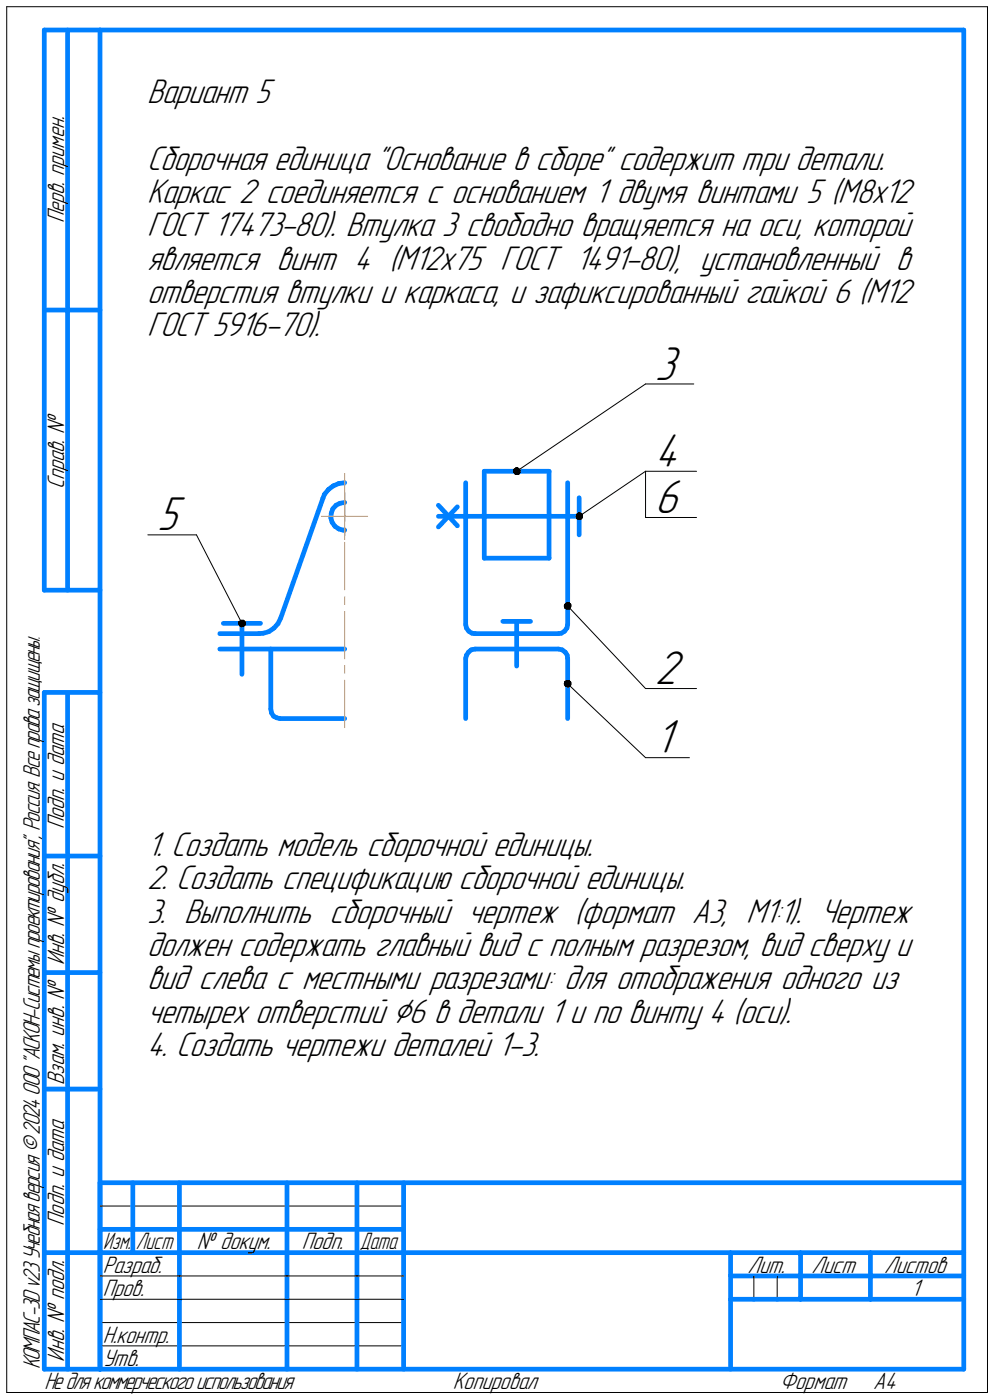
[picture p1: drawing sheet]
<svg xmlns="http://www.w3.org/2000/svg" width="213mm" height="300mm" viewBox="0 0 213 300" stroke-linecap="round" stroke-linejoin="round" font-family="sans-serif">
<g fill="none" stroke="#000" stroke-width=".21">
<path d="M1.4 1.4h210.1zM1.4 1.4v297zM211.5 1.4v297zM138.3 82.3h10.3zM31.7 114.6h10.4zM42.1 114.6l9.7 19zM110.7 101l27.6-18.7zM124 110.7l14.3-9.7zM138.3 101v9.9zM138.3 101h10.9zM138.3 110.9h10.9zM121.6 129.9l16.7 17.7z"/>
<path d="M121.6 146.6l16.7 15.8zM138.3 147.6h10.9zM138.3 162.4h9.4zM21.4 258.5h65zM21.4 273.5h17zM21.4 278.5h17zM38.4 273.5h23.1zM38.4 278.5h23.1zM61.5 273.5h15zM61.5 278.5h15zM76.5 273.5h9.9zM76.5 278.5h9.9z"/>
<path d="M161.5 273.5v5zM166.5 273.5v5zM1.4 298.4h210.1zM21.4 283.5h65zM21.4 288.5h65z"/>
</g>
<g fill="none" stroke="#0080ff" stroke-width="1">
<path d="M9.5 6.4v120.1zM9.5 6.4h11.9zM14.5 6.4v120.1zM21.4 6.4h185zM21.4 6.4v287.1zM206.4 6.4v287.1zM9.5 66.5h11.9zM69.2 106.8l-9.1 25.7zM69.5 105.9l-.3 .9zM70.4 104.9l1-.8zM70.4 104.9l-.9 1zM70.9 111l.2 .9z"/>
<path d="M71 110l-.1 1zM71.1 111.9l.6 .9zM71.3 109.1l-.3 .9zM71.4 104.1l1.2-.5zM71.7 112.8l.9 .6zM72 108.3l.8-.4zM72 108.3l-.7 .8zM72.6 113.4l.9 .2zM72.6 103.6l1.2-.1zM72.8 107.9l1-.2zM73.5 113.6h.3zM93.9 110.7h30.1z"/>
<path d="M93.9 108.3l4.1 4.4zM98 108.6l-4.1 4.3zM99.7 103.5v30.4zM103.7 101v18.6zM103.7 119.6h13.9zM103.7 101h13.9zM117.6 101v18.6zM121.6 103.5v30.4zM124 106.7v4zM124 110.7v3.9zM9.5 126.5h11.9zM47.1 139.1h26.7z"/>
<path d="M47.1 135.8h8.4zM47.8 133.6h8zM51.8 133.6v10.9zM55.5 135.8l.9-.1zM56.4 135.7l1.2-.3zM57.6 135.4l1.1-.8zM58 139.1v12.9zM59.5 133.7l-.8 .9zM60.1 132.5l-.6 1.2zM99.7 133.9l.2 .7zM99.9 134.6l.5 .7zM100.3 139.8l.6-.5z"/>
<path d="M100.3 139.8l-.4 .7zM100.4 135.3l.7 .4zM100.9 139.3l.9-.2zM101.1 135.7l.7 .1zM101.8 139.1h17.8zM101.8 135.8h17.8zM107.7 133.2h3zM110.7 133.2v9.5zM110.7 133.2h2.9zM119.6 139.1l.8 .2zM119.6 135.8l.6-.1zM120.2 135.7l.7-.4z"/>
<path d="M120.4 139.3l.7 .5zM121.1 139.8l.4 .7zM121.4 134.6l-.5 .7zM121.6 133.9l-.2 .7zM9.5 148.4v145.1zM9.5 148.4h11.9zM14.5 148.4v145.1zM58 152l.2 .8zM58.2 152.8l.4 .7zM58.6 153.5l.7 .3zM59.3 153.8l.6 .2zM59.9 154h13.9z"/>
<path d="M99.7 141.1v12.9zM99.9 140.5l-.2 .6zM121.5 140.5l.1 .6zM121.6 141.1v12.9zM9.5 183.5h11.9zM9.5 208.4h11.9zM9.5 233.4h11.9zM21.4 253.5h185zM21.4 253.5v40zM28.4 253.5v15zM38.4 253.5v25zM61.5 253.5v25z"/>
<path d="M76.5 253.5v25zM86.4 253.5v40zM9.5 268.5h11.9zM21.4 263.5h7zM21.4 268.5h7zM28.4 263.5h10zM28.4 268.5h10zM38.4 278.5v15zM38.4 263.5h23.1zM38.4 268.5h23.1zM61.5 278.5v15zM61.5 263.5h15z"/>
<path d="M61.5 268.5h15zM76.5 278.5v15zM76.5 263.5h9.9zM76.5 268.5h9.9zM86.4 268.5h120zM156.5 268.5v25zM156.5 273.5h14.9zM156.5 278.5h5zM161.5 278.5h5zM166.5 278.5h4.9zM171.4 268.5v10zM171.4 273.5h35z"/>
<path d="M171.4 278.5h15zM186.4 268.5v10zM186.4 278.5h20zM9.5 293.5h11.9zM21.4 293.5h185z"/>
</g>
<path d="M68.8 110.7h5zM73.8 116.2v10.2zM73.8 113.1v1.7zM73.8 101.5v10.2zM73.8 110.7h4.9zM73.8 105.7v5zM73.8 110.7v4.9zM73.8 131.1v10.1zM73.8 127.9v1.6zM73.8 145.8v10.2zM73.8 142.7v1.6z" fill="none" stroke="#ff8000" stroke-width=".21"/>
<g fill="#fff" stroke="#fff" stroke-width=".21">
<path d="M140.2 153.6h5.5zM140.2 153.7h5.5zM140.2 153.8h5.5zM140.2 153.8h5.5zM140.2 153.9h5.5zM140.2 154h5.5zM140.2 154.1h5.5zM140.2 154.2h5.5zM140.2 154.3h5.5zM140.2 154.3h5.5zM140.2 154.4h5.5zM140.2 154.5h5.5zM140.2 154.6h5.5zM140.2 154.7h5.5zM140.2 154.8h5.5zM140.2 154.9h5.5zM140.2 154.9h5.5zM140.2 155h5.5zM140.2 155.1h5.5zM140.2 155.2h5.5zM140.2 155.3h5.5zM140.2 155.4h5.5zM140.2 155.4h5.5zM140.2 155.5h5.5zM140.2 155.6h5.5zM140.2 155.7h5.5zM140.2 155.8h5.5zM140.2 155.9h5.5zM140.2 156h5.5zM140.2 156h5.5zM140.2 156.1h5.5zM140.2 156.2h5.5zM140.2 156.3h5.5zM140.2 156.4h5.5zM140.2 156.5h5.5zM140.2 156.5h5.5zM140.2 156.6h5.5zM140.2 156.7h5.5zM140.2 156.8h5.5zM140.2 156.9h5.5zM140.2 157h5.5zM140.2 157.1h5.5zM140.2 157.1h5.5zM140.2 157.2h5.5zM140.2 157.3h5.5zM140.2 157.4h5.5zM140.2 157.5h5.5zM140.2 157.6h5.5zM140.2 157.6h5.5zM140.2 157.7h5.5zM140.2 157.8h5.5zM140.2 157.9h5.5zM140.2 158h5.5zM140.2 158.1h5.5zM140.2 158.2h5.5zM140.2 158.2h5.5zM140.2 158.3h5.5zM140.2 158.4h5.5zM140.2 158.5h5.5zM140.2 158.6h5.5zM140.2 158.7h5.5zM140.2 158.7h5.5zM140.2 158.8h5.5zM140.2 158.9h5.5zM140.2 159h5.5zM140.2 159.1h5.5zM140.2 159.2h5.5zM140.2 159.3h5.5zM140.2 159.3h5.5zM140.2 159.4h5.5zM140.2 159.5h5.5zM140.2 159.6h5.5zM140.2 159.7h5.5zM140.2 159.8h5.5zM140.2 159.9h5.5zM140.2 159.9h5.5zM140.2 160h5.5zM140.2 160.1h5.5zM140.2 160.2h5.5zM140.2 160.3h5.5zM140.2 160.4h5.5zM140.2 160.4h5.5zM140.2 160.5h5.5zM140.2 160.6h5.5zM140.2 160.7h5.5zM140.2 160.8h5.5zM140.2 160.9h5.5zM140.2 161h5.5zM140.2 161h5.5zM140.2 161.1h5.5zM140.2 161.2h5.5zM140.2 161.3h5.5zM140.2 161.4h5.5zM140.2 161.5h5.5zM140.2 161.5h5.5zM140.2 161.6h5.5zM140.2 161.7h5.5zM140.2 161.8h5.5zM140.2 161.9h5.5zM140.2 162h5.5zM140.2 162.1h5.5zM140.2 162.1h5.5zM140.2 162.2h5.5zM140.2 162.3h5.5zM140.2 162.4h5.5zM140.2 162.5h5.5zM140.2 162.6h5.5zM140.2 162.6h5.5zM140.2 162.7h5.5zM140.2 162.8h5.5zM140.2 162.9h5.5zM140.2 163h5.5zM140.2 163.1h5.5zM140.2 163.2h5.5zM140.2 163.2h5.5zM140.2 163.3h5.5zM140.2 163.4h5.5z"/>
<path d="M140.2 138.8h7zM140.2 138.9h7zM140.2 138.9h7zM140.2 139h7zM140.2 139.1h7zM140.2 139.2h7zM140.2 139.3h7zM140.2 139.4h7zM140.2 139.4h7zM140.2 139.5h7zM140.2 139.6h7zM140.2 139.7h7zM140.2 139.8h7zM140.2 139.9h7zM140.2 140h7zM140.2 140h7zM140.2 140.1h7zM140.2 140.2h7zM140.2 140.3h7zM140.2 140.4h7zM140.2 140.5h7zM140.2 140.5h7zM140.2 140.6h7zM140.2 140.7h7zM140.2 140.8h7zM140.2 140.9h7zM140.2 141h7zM140.2 141.1h7zM140.2 141.1h7zM140.2 141.2h7zM140.2 141.3h7zM140.2 141.4h7zM140.2 141.5h7zM140.2 141.6h7zM140.2 141.6h7zM140.2 141.7h7zM140.2 141.8h7zM140.2 141.9h7zM140.2 142h7zM140.2 142.1h7zM140.2 142.2h7zM140.2 142.2h7zM140.2 142.3h7zM140.2 142.4h7zM140.2 142.5h7zM140.2 142.6h7zM140.2 142.7h7zM140.2 142.7h7zM140.2 142.8h7zM140.2 142.9h7zM140.2 143h7zM140.2 143.1h7zM140.2 143.2h7zM140.2 143.3h7zM140.2 143.3h7zM140.2 143.4h7zM140.2 143.5h7zM140.2 143.6h7zM140.2 143.7h7zM140.2 143.8h7zM140.2 143.8h7zM140.2 143.9h7zM140.2 144h7zM140.2 144.1h7zM140.2 144.2h7zM140.2 144.3h7zM140.2 144.4h7zM140.2 144.4h7zM140.2 144.5h7zM140.2 144.6h7zM140.2 144.7h7zM140.2 144.8h7zM140.2 144.9h7zM140.2 144.9h7zM140.2 145h7zM140.2 145.1h7zM140.2 145.2h7zM140.2 145.3h7zM140.2 145.4h7zM140.2 145.5h7zM140.2 145.5h7zM140.2 145.6h7zM140.2 145.7h7zM140.2 145.8h7zM140.2 145.9h7zM140.2 146h7zM140.2 146h7zM140.2 146.1h7zM140.2 146.2h7zM140.2 146.3h7zM140.2 146.4h7zM140.2 146.5h7zM140.2 146.6h7zM140.2 146.6h7zM140.2 146.7h7zM140.2 146.8h7zM140.2 146.9h7zM140.2 147h7zM140.2 147.1h7zM140.2 147.2h7zM140.2 147.2h7zM140.2 147.3h7zM140.2 147.4h7zM140.2 147.5h7zM140.2 147.6h7zM140.2 147.7h7zM140.2 147.7h7zM140.2 147.8h7zM140.2 147.9h7zM140.2 148h7zM140.2 148.1h7zM140.2 148.2h7zM140.2 148.3h7zM140.2 148.3h7zM140.2 148.4h7zM140.2 148.5h7zM140.2 148.6h7z"/>
<path d="M140.2 73.6h6.4zM140.2 73.7h6.4zM140.2 73.7h6.4zM140.2 73.8h6.4zM140.2 73.9h6.4zM140.2 74h6.4zM140.2 74.1h6.4zM140.2 74.2h6.4zM140.2 74.3h6.4zM140.2 74.3h6.4zM140.2 74.4h6.4zM140.2 74.5h6.4zM140.2 74.6h6.4zM140.2 74.7h6.4zM140.2 74.8h6.4zM140.2 74.8h6.4zM140.2 74.9h6.4zM140.2 75h6.4zM140.2 75.1h6.4zM140.2 75.2h6.4zM140.2 75.3h6.4zM140.2 75.4h6.4zM140.2 75.4h6.4zM140.2 75.5h6.4zM140.2 75.6h6.4zM140.2 75.7h6.4zM140.2 75.8h6.4zM140.2 75.9h6.4zM140.2 75.9h6.4zM140.2 76h6.4zM140.2 76.1h6.4zM140.2 76.2h6.4zM140.2 76.3h6.4zM140.2 76.4h6.4zM140.2 76.5h6.4zM140.2 76.5h6.4zM140.2 76.6h6.4zM140.2 76.7h6.4zM140.2 76.8h6.4zM140.2 76.9h6.4zM140.2 77h6.4zM140.2 77h6.4zM140.2 77.1h6.4zM140.2 77.2h6.4zM140.2 77.3h6.4zM140.2 77.4h6.4zM140.2 77.5h6.4zM140.2 77.6h6.4zM140.2 77.6h6.4zM140.2 77.7h6.4zM140.2 77.8h6.4zM140.2 77.9h6.4zM140.2 78h6.4zM140.2 78.1h6.4zM140.2 78.1h6.4zM140.2 78.2h6.4zM140.2 78.3h6.4zM140.2 78.4h6.4zM140.2 78.5h6.4zM140.2 78.6h6.4zM140.2 78.7h6.4zM140.2 78.7h6.4zM140.2 78.8h6.4zM140.2 78.9h6.4zM140.2 79h6.4zM140.2 79.1h6.4zM140.2 79.2h6.4zM140.2 79.2h6.4zM140.2 79.3h6.4zM140.2 79.4h6.4zM140.2 79.5h6.4zM140.2 79.6h6.4zM140.2 79.7h6.4zM140.2 79.8h6.4zM140.2 79.8h6.4zM140.2 79.9h6.4zM140.2 80h6.4zM140.2 80.1h6.4zM140.2 80.2h6.4zM140.2 80.3h6.4zM140.2 80.3h6.4zM140.2 80.4h6.4zM140.2 80.5h6.4zM140.2 80.6h6.4zM140.2 80.7h6.4zM140.2 80.8h6.4zM140.2 80.9h6.4zM140.2 80.9h6.4zM140.2 81h6.4zM140.2 81.1h6.4zM140.2 81.2h6.4zM140.2 81.3h6.4zM140.2 81.4h6.4zM140.2 81.4h6.4zM140.2 81.5h6.4zM140.2 81.6h6.4zM140.2 81.7h6.4zM140.2 81.8h6.4zM140.2 81.9h6.4zM140.2 82h6.4zM140.2 82h6.4zM140.2 82.1h6.4zM140.2 82.2h6.4zM140.2 82.3h6.4zM140.2 82.4h6.4zM140.2 82.5h6.4zM140.2 82.5h6.4zM140.2 82.6h6.4zM140.2 82.7h6.4zM140.2 82.8h6.4zM140.2 82.9h6.4zM140.2 83h6.4zM140.2 83.1h6.4zM140.2 83.1h6.4zM140.2 83.2h6.4zM140.2 83.3h6.4zM140.2 83.4h6.4z"/>
<path d="M140.2 92.3h7zM140.2 92.4h7zM140.2 92.5h7zM140.2 92.5h7zM140.2 92.6h7zM140.2 92.7h7zM140.2 92.8h7zM140.2 92.9h7zM140.2 93h7zM140.2 93h7zM140.2 93.1h7zM140.2 93.2h7zM140.2 93.3h7zM140.2 93.4h7zM140.2 93.5h7zM140.2 93.6h7zM140.2 93.6h7zM140.2 93.7h7zM140.2 93.8h7zM140.2 93.9h7zM140.2 94h7zM140.2 94.1h7zM140.2 94.1h7zM140.2 94.2h7zM140.2 94.3h7zM140.2 94.4h7zM140.2 94.5h7zM140.2 94.6h7zM140.2 94.7h7zM140.2 94.7h7zM140.2 94.8h7zM140.2 94.9h7zM140.2 95h7zM140.2 95.1h7zM140.2 95.2h7zM140.2 95.2h7zM140.2 95.3h7zM140.2 95.4h7zM140.2 95.5h7zM140.2 95.6h7zM140.2 95.7h7zM140.2 95.8h7zM140.2 95.8h7zM140.2 95.9h7zM140.2 96h7zM140.2 96.1h7zM140.2 96.2h7zM140.2 96.3h7zM140.2 96.4h7zM140.2 96.4h7zM140.2 96.5h7zM140.2 96.6h7zM140.2 96.7h7zM140.2 96.8h7zM140.2 96.9h7zM140.2 96.9h7zM140.2 97h7zM140.2 97.1h7zM140.2 97.2h7zM140.2 97.3h7zM140.2 97.4h7zM140.2 97.5h7zM140.2 97.5h7zM140.2 97.6h7zM140.2 97.7h7zM140.2 97.8h7zM140.2 97.9h7zM140.2 98h7zM140.2 98h7zM140.2 98.1h7zM140.2 98.2h7zM140.2 98.3h7zM140.2 98.4h7zM140.2 98.5h7zM140.2 98.6h7zM140.2 98.6h7zM140.2 98.7h7zM140.2 98.8h7zM140.2 98.9h7zM140.2 99h7zM140.2 99.1h7zM140.2 99.1h7zM140.2 99.2h7zM140.2 99.3h7zM140.2 99.4h7zM140.2 99.5h7zM140.2 99.6h7zM140.2 99.7h7zM140.2 99.7h7zM140.2 99.8h7zM140.2 99.9h7zM140.2 100h7zM140.2 100.1h7zM140.2 100.2h7zM140.2 100.2h7zM140.2 100.3h7zM140.2 100.4h7zM140.2 100.5h7zM140.2 100.6h7zM140.2 100.7h7zM140.2 100.8h7zM140.2 100.8h7zM140.2 100.9h7zM140.2 101h7zM140.2 101.1h7zM140.2 101.2h7zM140.2 101.3h7zM140.2 101.3h7zM140.2 101.4h7zM140.2 101.5h7zM140.2 101.6h7zM140.2 101.7h7zM140.2 101.8h7zM140.2 101.9h7zM140.2 101.9h7zM140.2 102h7zM140.2 102.1h7z"/>
<path d="M140.2 102.2h7zM140.2 102.3h7zM140.2 102.4h7zM140.2 102.4h7zM140.2 102.5h7zM140.2 102.6h7zM140.2 102.7h7zM140.2 102.8h7zM140.2 102.9h7zM140.2 103h7zM140.2 103h7zM140.2 103.1h7zM140.2 103.2h7zM140.2 103.3h7zM140.2 103.4h7zM140.2 103.5h7zM140.2 103.5h7zM140.2 103.6h7zM140.2 103.7h7zM140.2 103.8h7zM140.2 103.9h7zM140.2 104h7zM140.2 104.1h7zM140.2 104.1h7zM140.2 104.2h7zM140.2 104.3h7zM140.2 104.4h7zM140.2 104.5h7zM140.2 104.6h7zM140.2 104.6h7zM140.2 104.7h7zM140.2 104.8h7zM140.2 104.9h7zM140.2 105h7zM140.2 105.1h7zM140.2 105.2h7zM140.2 105.2h7zM140.2 105.3h7zM140.2 105.4h7zM140.2 105.5h7zM140.2 105.6h7zM140.2 105.7h7zM140.2 105.7h7zM140.2 105.8h7zM140.2 105.9h7zM140.2 106h7zM140.2 106.1h7zM140.2 106.2h7zM140.2 106.3h7zM140.2 106.3h7zM140.2 106.4h7zM140.2 106.5h7zM140.2 106.6h7zM140.2 106.7h7zM140.2 106.8h7zM140.2 106.8h7zM140.2 106.9h7zM140.2 107h7zM140.2 107.1h7zM140.2 107.2h7zM140.2 107.3h7zM140.2 107.4h7zM140.2 107.4h7zM140.2 107.5h7zM140.2 107.6h7zM140.2 107.7h7zM140.2 107.8h7zM140.2 107.9h7zM140.2 107.9h7zM140.2 108h7zM140.2 108.1h7zM140.2 108.2h7zM140.2 108.3h7zM140.2 108.4h7zM140.2 108.5h7zM140.2 108.5h7zM140.2 108.6h7zM140.2 108.7h7zM140.2 108.8h7zM140.2 108.9h7zM140.2 109h7zM140.2 109.1h7zM140.2 109.1h7zM140.2 109.2h7zM140.2 109.3h7zM140.2 109.4h7zM140.2 109.5h7zM140.2 109.6h7zM140.2 109.6h7zM140.2 109.7h7zM140.2 109.8h7zM140.2 109.9h7zM140.2 110h7zM140.2 110.1h7zM140.2 110.2h7zM140.2 110.2h7zM140.2 110.3h7zM140.2 110.4h7zM140.2 110.5h7zM140.2 110.6h7zM140.2 110.7h7zM140.2 110.7h7zM140.2 110.8h7zM140.2 110.9h7zM140.2 111h7zM140.2 111.1h7zM140.2 111.2h7zM140.2 111.3h7zM140.2 111.3h7zM140.2 111.4h7zM140.2 111.5h7zM140.2 111.6h7zM140.2 111.7h7zM140.2 111.8h7zM140.2 111.8h7zM140.2 111.9h7zM140.2 112h7z"/>
<path d="M33.7 105.8h6.3zM33.7 105.9h6.3zM33.7 106h6.3zM33.7 106.1h6.3zM33.7 106.2h6.3zM33.7 106.3h6.3zM33.7 106.3h6.3zM33.7 106.4h6.3zM33.7 106.5h6.3zM33.7 106.6h6.3zM33.7 106.7h6.3zM33.7 106.8h6.3zM33.7 106.8h6.3zM33.7 106.9h6.3zM33.7 107h6.3zM33.7 107.1h6.3zM33.7 107.2h6.3zM33.7 107.3h6.3zM33.7 107.4h6.3zM33.7 107.4h6.3zM33.7 107.5h6.3zM33.7 107.6h6.3zM33.7 107.7h6.3zM33.7 107.8h6.3zM33.7 107.9h6.3zM33.7 107.9h6.3zM33.7 108h6.3zM33.7 108.1h6.3zM33.7 108.2h6.3zM33.7 108.3h6.3zM33.7 108.4h6.3zM33.7 108.5h6.3zM33.7 108.5h6.3zM33.7 108.6h6.3zM33.7 108.7h6.3zM33.7 108.8h6.3zM33.7 108.9h6.3zM33.7 109h6.3zM33.7 109.1h6.3zM33.7 109.1h6.3zM33.7 109.2h6.3zM33.7 109.3h6.3zM33.7 109.4h6.3zM33.7 109.5h6.3zM33.7 109.6h6.3zM33.7 109.6h6.3zM33.7 109.7h6.3zM33.7 109.8h6.3zM33.7 109.9h6.3zM33.7 110h6.3zM33.7 110.1h6.3zM33.7 110.2h6.3zM33.7 110.2h6.3zM33.7 110.3h6.3zM33.7 110.4h6.3zM33.7 110.5h6.3zM33.7 110.6h6.3zM33.7 110.7h6.3zM33.7 110.7h6.3zM33.7 110.8h6.3zM33.7 110.9h6.3zM33.7 111h6.3zM33.7 111.1h6.3zM33.7 111.2h6.3zM33.7 111.3h6.3zM33.7 111.3h6.3zM33.7 111.4h6.3zM33.7 111.5h6.3zM33.7 111.6h6.3zM33.7 111.7h6.3zM33.7 111.8h6.3zM33.7 111.8h6.3zM33.7 111.9h6.3zM33.7 112h6.3zM33.7 112.1h6.3zM33.7 112.2h6.3zM33.7 112.3h6.3zM33.7 112.4h6.3zM33.7 112.4h6.3zM33.7 112.5h6.3zM33.7 112.6h6.3zM33.7 112.7h6.3zM33.7 112.8h6.3zM33.7 112.9h6.3zM33.7 112.9h6.3zM33.7 113h6.3zM33.7 113.1h6.3zM33.7 113.2h6.3zM33.7 113.3h6.3zM33.7 113.4h6.3zM33.7 113.5h6.3zM33.7 113.5h6.3zM33.7 113.6h6.3zM33.7 113.7h6.3zM33.7 113.8h6.3zM33.7 113.9h6.3zM33.7 114h6.3zM33.7 114h6.3zM33.7 114.1h6.3zM33.7 114.2h6.3zM33.7 114.3h6.3zM33.7 114.4h6.3zM33.7 114.5h6.3zM33.7 114.6h6.3zM33.7 114.6h6.3zM33.7 114.7h6.3zM33.7 114.8h6.3zM33.7 114.9h6.3zM33.7 115h6.3zM33.7 115.1h6.3zM33.7 115.1h6.3zM33.7 115.2h6.3zM33.7 115.3h6.3zM33.7 115.4h6.3zM33.7 115.5h6.3zM33.7 115.6h6.3zM33.7 115.7h6.3z"/>
</g>
<g fill="#000" stroke="#000" stroke-width=".21">
<path d="M110.4 100.2h.5zM110.3 100.3h.8zM110.2 100.4h1zM110.2 100.5h1.1zM110 100.6h1.3zM110 100.7h1.4zM110 100.8h1.4zM110 100.8h1.4zM110 100.9h1.4zM110 101h1.4zM109.9 101.1h1.5zM110 101.2h1.4zM110 101.3h1.4zM110.1 101.3h1.3zM110.1 101.4h1.3zM110.1 101.5h1.2zM110.2 101.6h1.1zM110.4 101.7h.8z"/>
<path d="M123.8 109.9h.5zM123.7 110h.8zM123.6 110.1h1zM123.5 110.2h1.2zM123.4 110.2h1.4zM123.4 110.3h1.4zM123.4 110.4h1.4zM123.4 110.5h1.4zM123.4 110.6h1.4zM123.3 110.7h1.5zM123.4 110.7h1.4zM123.4 110.8h1.4zM123.4 110.9h1.4zM123.4 111h1.4zM123.4 111.1h1.3zM123.4 111.2h1.2zM123.6 111.3h.9zM123.8 111.3h.6z"/>
<path d="M51.5 132.9h.7zM51.4 133h.9zM51.3 133.1h1.1zM51.2 133.2h1.3zM51.1 133.3h1.5zM51.1 133.3h1.5zM51.1 133.4h1.5zM51.1 133.5h1.5zM51.1 133.6h1.5zM51.1 133.7h1.5zM51.1 133.8h1.5zM51.1 133.9h1.5zM51.2 133.9h1.4zM51.2 134h1.3zM51.3 134.1h1.1zM51.3 134.2h1zM51.5 134.3h.7zM51.6 134.4h.4z"/>
<path d="M121.4 129.1h.5zM121.3 129.2h.7zM121.2 129.3h.9zM121 129.4h1.2zM121 129.5h1.3zM120.9 129.5h1.4zM120.9 129.6h1.4zM120.8 129.7h1.5zM120.8 129.8h1.5zM120.7 129.9h1.6zM120.8 130h1.5zM120.8 130h1.5zM120.8 130.1h1.5zM120.9 130.2h1.4zM120.9 130.3h1.3zM120.9 130.4h1.3zM121.1 130.5h1zM121.2 130.6h.8z"/>
<path d="M121.3 145.8h.5zM121.2 145.9h.8zM121.1 146h1zM120.9 146h1.3zM120.9 146.1h1.4zM120.9 146.2h1.4zM120.8 146.3h1.5zM120.8 146.4h1.5zM120.8 146.5h1.5zM120.7 146.6h1.6zM120.8 146.6h1.5zM120.8 146.7h1.5zM120.9 146.8h1.4zM120.9 146.9h1.4zM121 147h1.3zM121 147.1h1.2zM121.2 147.2h.9zM121.3 147.2h.6z"/>
</g>
<g font-size="10.8">
<text x="140.2" y="81.3">3</text>
<text x="140.2" y="100">4</text>
<text x="33.7" y="113.6">5</text>
<text x="140.2" y="109.9">6</text>
<text x="140.2" y="146.5">2</text>
<text x="140.2" y="161.4">1</text>
</g>
<g font-size="7.8">
<text x="31.5" y="22.1">Вариант 5</text>
<text x="31.5" y="36.4">Сборочная единица &quot;Основание в сборе&quot; содержит три детали.</text>
<text x="31.5" y="43.5">Каркас 2 соединяется с основанием 1 двумя винтами 5 (М8х12</text>
<text x="31.5" y="50.6">ГОСТ 17473-80). Втулка 3 свободно вращяется на оси, которой</text>
<text x="31.5" y="57.8">является винт 4 (М12х75 ГОСТ 1491-80), установленный в</text>
<text x="31.5" y="64.9">отверстия втулки и каркаса, и зафиксированный гайкой 6 (М12</text>
<text x="31.5" y="72.1">ГОСТ 5916-70).</text>
<text x="31.5" y="183.5">1. Создать модель сборочной единицы.</text>
<text x="31.5" y="190.6">2. Создать спецификацию сборочной единицы.</text>
<text x="31.5" y="197.7">3. Выполнить сборочный чертеж (формат А3, М1:1). Чертеж</text>
<text x="31.5" y="204.9">должен содержать главный вид с полным разрезом, вид сверху и</text>
<text x="31.5" y="212">вид слева с местными разрезами: для отображения одного из</text>
<text x="31.5" y="219.2">четырех отверстий ⌀6 в детали 1 и по винту 4 (оси).</text>
<text x="31.5" y="226.4">4. Создать чертежи деталей 1-3.</text>
</g>
<g font-size="5.4">
<text x="13.8" y="47.9" transform="rotate(-90 13.8 47.9)">Перв. примен.</text>
<text x="13.8" y="104.8" transform="rotate(-90 13.8 104.8)">Справ. №</text>
<text x="13.8" y="177.7" transform="rotate(-90 13.8 177.7)">Подп. и дата</text>
<text x="13.8" y="206.8" transform="rotate(-90 13.8 206.8)">Инв. № дубл.</text>
<text x="13.8" y="232.6" transform="rotate(-90 13.8 232.6)">Взам. инв. №</text>
<text x="13.8" y="262.7" transform="rotate(-90 13.8 262.7)">Подп. и дата</text>
<text x="42.2" y="267.8">№ докум.</text>
<text x="64.6" y="267.8">Подп.</text>
<text x="22" y="272.8">Разраб.</text>
<text x="160.1" y="272.8">Лит.</text>
<text x="173.8" y="272.8">Лист</text>
<text x="189.3" y="272.8">Листов</text>
<text x="22" y="277.8">Пров.</text>
<text x="195.1" y="277.8">1</text>
<text x="22" y="287.8">Н.контр.</text>
<text x="8.5" y="293.5" transform="rotate(-90 8.5 293.5)">КОМПАС-3Dv23Учебнаяверсия©2024ООО&quot;АСКОН-Системыпроектирования&quot;, Россия. Всеправазащищены.</text>
<text x="13.8" y="291.8" transform="rotate(-90 13.8 291.8)">Инв. № подл.</text>
<text x="22" y="292.8">Утв.</text>
<text x="9.5" y="297.7">Недлякоммерческогоиспользования</text>
<text x="97" y="297.8">Копировал</text>
<text x="167" y="297.8">Формат</text>
<text x="187" y="297.8">A4</text>
</g>
<g font-size="5.3">
<text x="22.1" y="267.8">Изм.</text>
<text x="29.1" y="267.8">Лист</text>
<text x="77.1" y="267.8">Дата</text>
</g>
</svg>
